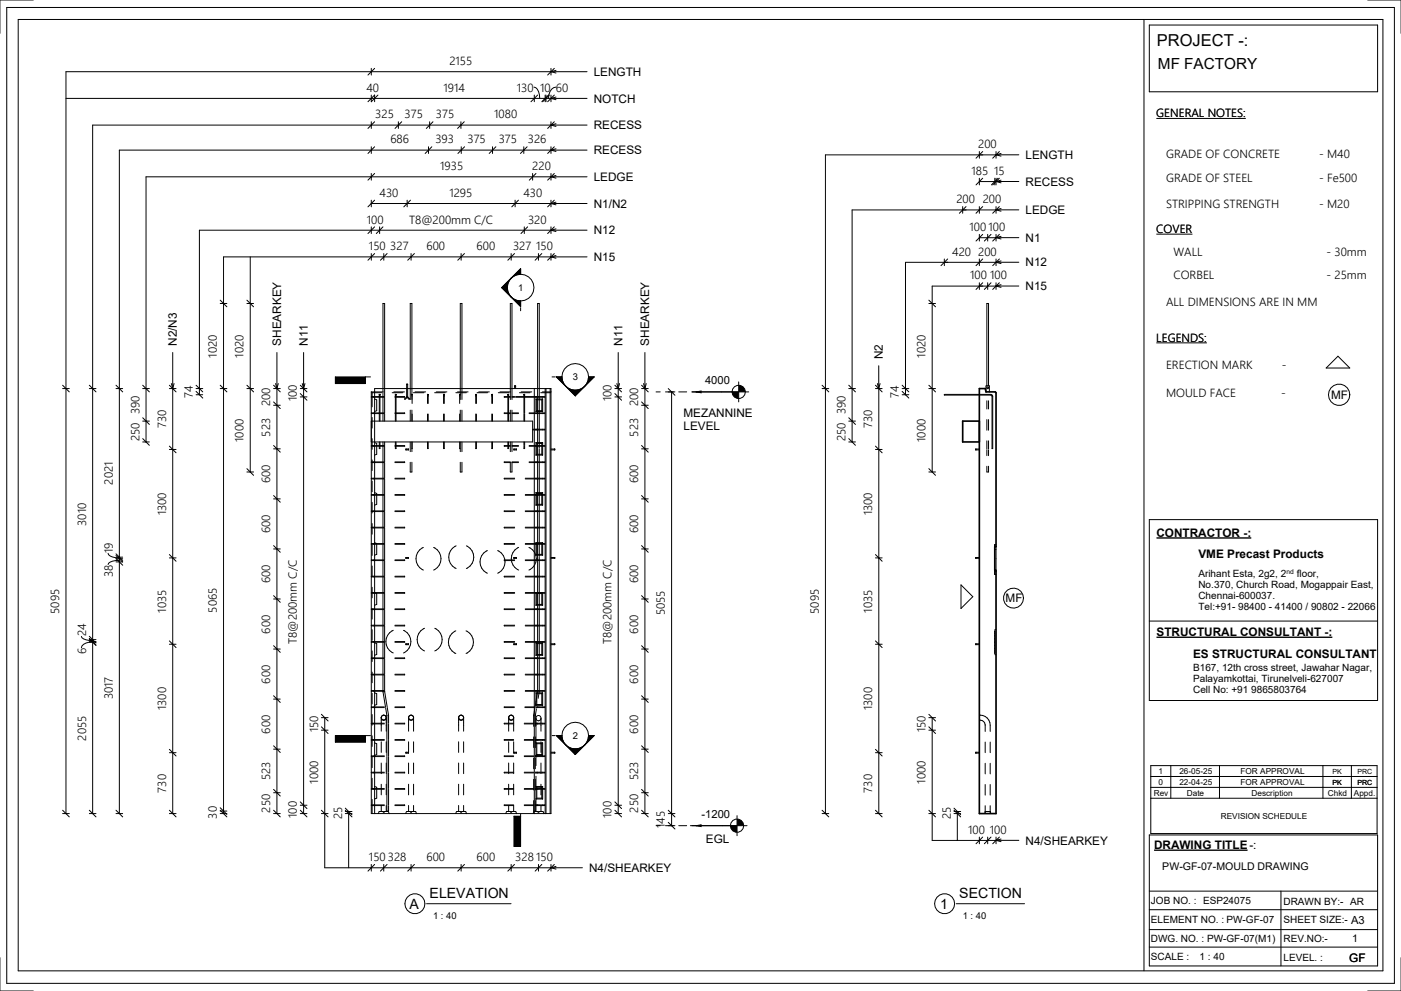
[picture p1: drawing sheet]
<svg xmlns="http://www.w3.org/2000/svg" width="420mm" height="297mm" viewBox="0 0 420 297" stroke-linecap="round" stroke-linejoin="round" font-family="sans-serif">
<g fill="#000">
<path d="M153.3 83.4l-.7 .8-.5 2h-1.7zM150.4 86.2h1.7l.5 2 .7 .9zM156.1 80.6v1.6l-2 .6-.8 .6zM153.3 89.1l1.8 1 1 .1v1.7zM100.6 113h9v2h-9zM113.8 118.2v.2zM118.6 118.2v.2zM123.4 118.3h.2zM128.2 118.3h.2zM133 118.3h.2zM137.8 118.3h.2zM142.6 118.3h.2z"/>
<path d="M147.5 118.3h.2zM152.3 118.3h.2zM157.1 118.3h.2zM166.8 113h1.7l.5 2 .7 .8zM172.5 117l2-.5 .8-.7-2.8 2.9zM169.7 115.8l1.7 1.1 1.1 .1v1.7zM176.5 113h1.6l-2.8 2.8 1-1.8zM208.7 117.5l1.5-.3v.6zM219.5 117.5h2v2a2 2 0 0 1-2-2zM221.5 115.5a2 2 0 0 1 2 2h-2zM100.6 220.5h9v2h-9zM166.8 220.5h1.7l.5 2 .7 .9z"/>
<path d="M172.5 224.5l2-.5 .8-.6-2.8 2.8zM169.7 223.4l1.7 1 1.1 .1v1.7zM176.5 220.5h1.6l-2.8 2.9 1-1.8zM154.1 244.7h2v9h-2z"/>
</g>
<g fill="none" stroke="#000" stroke-width=".3">
<path d="M110.3 30.5l2-2v2M111.3 20.5v2M111.3 28.5v2l2-2M111.3 37.5h-83.5v79M112.3 20.5l-2 2M160.1 26.1a2.36 2.36 0 0 1 1.6 2.4l.1 1M160.2 28.5v2M161.2 28.5l-2 2M163.5 28.5v2M163.7 28.5v2M164.5 28.5l-2 2M164.7 28.5l-2 2"/>
<path d="M165.2 20.5v2M165.2 28.5v2M166.2 20.5l-2 2M166.2 28.5l-2 2M166.7 26.1a2.85 2.85 0 0 0-2.2 3.4M166.7 21.1l-1.5 .4 1.5 .4M166.7 29.1l-1.5 .4 1.5 .4M176 21.5h-156.2v222.4M176 29.5h-156.2M111.3 52v2M111.3 45h-75.5v71.5M112.3 52l-2 2"/>
<path d="M159.7 52v2M160.7 52l-2 2M165.2 52v2M166.2 52l-2 2M166.7 52.6l-1.5 .4 1.5 .4M176 53h-132.2v79.5M294.7 46.4h-47.2v70.1M75 77v64.5M111.3 60v2M111.3 68v2M111.3 76v2M112.3 60l-2 2"/>
<path d="M112.3 68l-2 2M112.3 76l-2 2M113.8 68v2M114.8 68l-2 2M115.1 76v2M116.1 76l-2 2M122.1 60v2M123.1 60l-2 2M123.3 76v2M124.3 76l-2 2M138.3 76v2M139.3 76l-2 2"/>
<path d="M153.3 76v2M154.3 76l-2 2M154.5 60v2M155.5 60l-2 2M157.2 68v2M158.2 68l-2 2M161.4 76v2M162.4 76l-2 2M165.2 60v2M165.2 68v2M165.2 76v2M166.2 60l-2 2"/>
<path d="M166.2 68l-2 2M166.2 76l-2 2M166.7 60.6l-1.5 .4 1.5 .4M166.7 68.6l-1.5 .4 1.5 .4M166.7 76.6l-1.5 .4 1.5 .4M176 69h-116.2v49.3M176 77h-109v166.9M176 61h-64.7M284.2 78.6h-12.7v37.9M289.7 62.9h-34.2v53.6M66 91h2M66 90l2 2"/>
<path d="M74 91h2M74 90l2 2M150.4 86.2l5.7 5.7v-1.7M150.4 86.2h1.7M152.1 86.2a4 4 0 0 0 4 4M156.1 82.2a4 4 0 0 1 4 4 4 4 0 0 1-4 4M156.1 82.2a4 4 0 0 0-4 4 4 4 0 0 0 4 4M156.1 82.2a4 4 0 0 0-4 4M156.1 82.2v-1.6l-5.7 5.6M156.1 92.2v1M294.7 85.8h-15.2v5.2M18.8 116.5h2"/>
<path d="M18.8 115.5l2 2M42.8 116.5h2M42.8 115.5l2 2M50.8 116.5h2M50.8 115.5l2 2M51.4 115l.4 1.5 .4-1.5M51.8 105.7v138.2M58.8 116.5h2M58.8 115.5l2 2M58.8 117.3l2 2M58.8 118.3h2M66 116.5h2"/>
<path d="M66 115.5l2 2M74 116.5h2M74 115.5l2 2M82 116.5h2M82 115.5l2 2M82.6 115l.4 1.5 .4-1.5M83 105.7v138.2M90 119h2M90 116.5h2M90 115.5l2 2M90 118l2 2M90.6 115l.4 1.5 .4-1.5"/>
<path d="M91 105.7v138.2M109.6 113v2h-9v-2h10.5M111.3 117.5v126.4h53.9v-127.4h-52.9v127.4M111.3 117.5h3.6M111.3 117.5l.3 .2M111.6 117.7v4.3M111.6 117.7h2.8M112.3 119.6l.7 .3v3.2l-.7 .3M113.7 119.1v4.7M113.7 118.3v.6M113.7 118.3h.1M113.8 118.3h-.1"/>
<path d="M113.8 118.3h.1M113.8 118.2v.2zM113.8 118.2v.1M113.8 118.2h.1M113.9 118.2v.1M113.9 118.3h.1M113.9 118.3v.6M113.9 119.1v4.7M114.8 118.9v-27.9h.5v27.9M114.8 119.1v4.7M115.2 118.9l-3.9 .1 3.9 .1M115.3 119.1v4.7"/>
<path d="M117.6 117.7h3.2M118.1 117.5h3.2M118.4 118.9h2.9v.2h-2.9M118.5 119.1v4.7M118.5 118.3v.6M118.6 118.3h-.1M118.6 118.2v.2zM118.6 118.2v.1M118.6 118.2h.1M118.7 118.2v.1M118.7 118.3h.1M118.7 118.3v.6"/>
<path d="M118.7 119.1v4.7M121.9 119l-.6 .6h.3l.6-.6M121.9 119h.3M121.9 119v-3.9h.3v3.9M121.9 115.3h.3M122.2 119l.7 .6h-.3l-.5-.5M123 119.8v-28.8h.5l.1 30M123.4 118.3h.2zM123.5 118.3h.1M123.6 118.3h.1M124 117.7h3.1M124.5 117.5h3.1"/>
<path d="M128.2 118.3h.2zM128.2 118.3v2.7M128.2 118.3h.1M128.3 118.2l-.1 .1M128.3 118.2h.1M128.3 118.2v.1M128.3 118.3h.1M128.4 118.3h.1M128.4 118.3v2.7M130.3 117.7h3.2M130.8 117.5h3.2M133 118.3h.2z"/>
<path d="M133 118.3v2.7M133 118.3h.1M133.1 118.2v.1M133.1 118.2h.1M133.1 118.2l.1 .1M133.2 118.3h.1M133.2 118.3v2.7M136.7 117.7h3.2M137.2 117.5h3.2M137.8 118.3h.2zM137.8 118.3v2.7M137.8 118.3h.1"/>
<path d="M137.9 118.2v.1M137.9 118.2h.1M138 118.2v.1M138 118.3h.1M138 119.8v-28.8h.5v28.8M142.6 118.3h.2zM142.6 118.3v2.7M142.7 118.3h-.1M142.7 118.2v.1M142.7 118.2h.1M142.7 118.2l.1 .1M142.8 118.3h.1"/>
<path d="M142.8 118.3v2.7M143 117.7h3.2M143.5 117.5h3.2M147.5 118.3h.2zM147.5 118.3v2.7M147.5 118.3h.1M147.6 118.2l-.1 .1M147.6 118.2h.1M147.6 118.2v.1M147.6 118.3h.1M147.7 118.3h.1M147.7 118.3v2.7"/>
<path d="M149.4 117.7h3.2M149.9 117.5h3.2M152.3 118.3h.2zM152.3 119.1v4.7M152.3 118.3v.6M152.3 118.3h.1M152.4 118.2l-.1 .1M152.4 118.2h.1M152.4 118.2v.1M152.4 118.3h.1M152.5 118.3h.1M152.5 118.3v.6"/>
<path d="M152.5 119.1v4.7M153 118.9h-1.8v.2h1.8M153 119.8v-28.8h.5v28.8M153.5 119.1h.8M153.5 118.9h.8M154.3 116.5v-.9h.3v.9M154.3 115.8h.3M154.6 119.1h6.5M154.6 118.9h6.5M155.8 117.7h3.1M156.3 117.5h3.1M157.1 118.3h.2z"/>
<path d="M157.1 119.1v4.7M157.1 118.3v.6M157.1 118.3h.1M157.2 118.2v.1M157.2 118.2h.1M157.2 118.2l.1 .1M157.3 118.3h.1M157.3 118.3v.6M157.3 119.1v4.7M160.2 116.5v127.4M160.7 119.6v3.8M160.7 119.6h2"/>
<path d="M160.7 119.6l.3 .3M161 119.9v3.2M161 119.9h1.5M161.1 118.9l2.2 .1-2.2 .1M161.1 118.9v.2M161.2 118.9v-27.9h.5v27.9M161.2 119.1v4.7M161.7 119.1v4.7M162.5 119.9v3.2M162.6 117.5h2.6l-.2 .2h-2.9M162.7 119.6v3.8M162.7 119.6l-.2 .3"/>
<path d="M163.5 116.5v127.4M163.7 116.5v127.4M165 116.5v127.4M165.5 113h1M168.5 113a4 4 0 0 1 4-4 4 4 0 0 1 4 4M168.5 113a4 4 0 0 0 4 4 4 4 0 0 0 4-4M168.5 113a4 4 0 0 0 4 4M168.5 113h-1.7l5.7 5.7M172.5 117v1.7M176.5 113a4 4 0 0 1-4 4M176.5 113h1.6l-5.6 5.7M184.4 119h2"/>
<path d="M184.4 116.5h2M184.4 115.5l2 2M184.4 118l2 2M185 115l.4 1.5 .4-1.5M185.4 105.7v138.2M192.4 116.5h2M192.4 115.5l2 2M193 115l.4 1.5 .4-1.5M193.4 105.7v138.2M196.7 117.5h1.3M199.5 117.5h2.9M200.4 116.5l2 2"/>
<path d="M201.4 117.5v130M203.5 117.5h2.4M207.5 117.5h17M208.7 117.5l1.5-.3v.6zM221.5 114.5v6M283.1 118.2h13.9l.5 .2 .1 .4v15.7h-.2l-.1-15.9-14.2-.2zM295.6 117.5l.1-1.9h.9v1.9M295.9 115.6v-24.6h.5v24.6M401.2 106.8l3.5 3.5h-7.1zM42.8 126.2h2M42.8 132.5h2M42.8 125.2l2 2"/>
<path d="M42.8 131.5l2 2M50.8 133.7l2 2M50.8 134.7h2M82 120.5l2 2M82 121.5h2M82 133.6l2 2M82 134.6h2M111.3 126.2h48.4v6.3h-48.4M111.6 125.2v3.1M111.6 131.5v3.2M111.6 137.9v3.2M112.3 132.7l.7 .2v3.3l-.7 .2"/>
<path d="M113.7 133.8v.7h.2v-.7M113.7 124v2.2M113.7 132.5v1.1M113.9 124v2.2M113.9 132.5v1.1M114.8 124v2.2M114.8 132.5v1.1M114.8 133.8v4.7M114.8 138.7v4.7M115.2 123.8l-3.9 .1 3.9 .1M115.2 133.6l-3.9 .1 3.9 .1M115.2 138.5l-3.9 .1 3.9 .1"/>
<path d="M115.3 124v2.2M115.3 132.5v1.1M115.3 133.8v4.7M115.3 138.7v4.7M118.4 123.8h2.9v.2h-2.9M118.4 133.6h2.9v.2h-2.9M118.4 138.5h2.9v.2h-2.9M118.5 133.8v.7h.2v-.7M118.5 124v2.2M118.5 132.5v1.1M118.7 124v2.2M118.7 132.5v1.1"/>
<path d="M121.7 134.6h.8v.3h-.8zM122.4 134.6v.3M123 138.6v2.9h.5v-2.9M123 123v3.2M123 132.5v2.9M123.5 134.5h.1M123.5 123v3.2M123.6 132.5l-.1 2.9M128.2 132.5v2h.2v-2M128.2 124.1v2.1M128.4 124.1v2.1M133 132.5v2h.2v-2"/>
<path d="M133 124.1v2.1M133.2 124.1v2.1M137.8 132.5v2h.2M137.8 124.1v2.1M138 138.6v2.9h.5v-2.9M138 123v3.2M138 132.5v2.9M138.5 123v3.2M138.5 132.5v2.9M142.6 132.5v2h.2v-2M142.6 124.1v2.1M142.8 124.1v2.1"/>
<path d="M147.5 132.5v2h.2v-2M147.5 124.1v2.1M147.7 124.1v2.1M152.3 133.8v.7h.2v-.7M152.3 124v2.2M152.3 132.5v1.1M152.5 124v2.2M152.5 132.5v1.1M153 123.8h-1.8v.2h1.8M153 133.6h-1.8v.2h1.8M153 138.5h-1.8v.2h1.8M153 138.6v2.9h.5v-2.9"/>
<path d="M153 123v3.2M153 132.5v2.9M153.5 124h2M153.5 123.8h2M153.5 133.8h2M153.5 133.6h2M153.5 138.7h2M153.5 138.5h2M153.5 123v3.2M153.5 132.5v2.9M154.1 134.6h.7v.3h-.7zM154.1 134.6v.3"/>
<path d="M157.1 133.8v.7h.2v-.7M157.1 124v2.2M157.1 132.5v1.1M157.3 124v2.2M157.3 132.5v1.1M158.6 124h2.5M158.6 123.8h2.5M158.6 133.8h2.5M158.6 133.6h2.5M158.6 138.7h2.5M158.6 138.5h2.5M159.7 128.9h1.4"/>
<path d="M159.7 128.7h1.4M160.7 132.7v3.7M160.7 123.4h2M160.7 132.7h2M160.7 136.4h2M160.7 132.7l.3 .2M161 132.9v3.3M161 123.1l-.3 .3M161 123.1h1.5M161 136.2l-.3 .2M161 132.9h1.5M161 136.2h1.5"/>
<path d="M161.1 123.8l2.2 .1-2.2 .1M161.1 123.8v.2M161.1 128.7l2.2 .1-2.2 .1M161.1 128.7v.2M161.1 133.6l2.2 .1-2.2 .1M161.1 133.6v.2M161.1 138.5l2.2 .1-2.2 .1M161.1 138.5v.2M161.2 124v4.7M161.2 128.9v4.7M161.2 133.8v4.7M161.2 138.7v4.7"/>
<path d="M161.7 124v4.7M161.7 128.9v4.7M161.7 133.8v.5M161.7 134.6v3.9M161.7 138.7v4.7M162.5 132.9v3.3M162.5 123.1l.2 .3M162.5 136.2l.2 .2M162.7 132.7v3.7M162.7 132.7l-.2 .2M165.2 134.6h1.2v.3h-1.2M166.2 134.6v.3"/>
<path d="M192.4 121.5h2M192.4 134.6h2M192.4 120.5l2 2M192.4 133.6l2 2M292.6 134.6v.3M293.6 134.6h-1.1v.3h1.1M295.9 139.8v1.7h.5v-1.7M295.9 120.1v2.5M295.9 125.8v3.2M295.9 132.2v2.4M295.9 134.9v1.7M296.4 120.1v2.5"/>
<path d="M296.4 125.8v3.2M296.4 132.2v2.4M296.4 134.9v1.7M74 141.5h2M74 140.5l2 2M82 148.6l2 2M82 149.6h2M111.6 144.2v3.2M111.6 150.6v3.2M111.6 157v3.1M112.3 147.7l.7 .2v3.3l-.7 .2M114.8 143.6v4.7"/>
<path d="M114.8 148.5v4.7M114.8 153.4v4.7M114.8 158.3v4.7M115.2 143.4l-3.9 .1 3.9 .1M115.2 148.3l-3.9 .1 3.9 .1M115.2 153.2l-3.9 .1 3.9 .1M115.2 158.1l-3.9 .1 3.9 .1M115.3 143.6v4.7M115.3 148.5v4.7M115.3 153.4v4.7M115.3 158.3v4.7M118.4 143.4h2.9v.2h-2.9"/>
<path d="M118.4 148.3h2.9v.2h-2.9M118.4 153.2h2.9v.2h-2.9M118.4 158.1h2.9v.2h-2.9M154.3 143.4h-3.1v.2h3.1M154.3 148.3h-3.1v.2h3.1M154.3 153.2h-3.1v.2h3.1M154.3 158.1h-3.1v.2h3.1M157.5 143.6h3.6M157.5 143.4h3.6M157.5 148.5h3.6M157.5 148.3h3.6M157.5 153.4h3.6"/>
<path d="M157.5 153.2h3.6M157.5 158.3h3.6M157.5 158.1h3.6M160.7 147.7v3.7M160.7 147.7h2M160.7 151.4h2M160.7 147.7l.3 .2M161 147.9v3.3M161 151.2l-.3 .2M161 147.9h1.5M161 151.2h1.5M161.1 143.4l2.2 .1-2.2 .1"/>
<path d="M161.1 143.4v.2M161.1 148.3l2.2 .1-2.2 .1M161.1 148.3v.2M161.1 153.2l2.2 .1-2.2 .1M161.1 153.2v.2M161.1 158.1l2.2 .1-2.2 .1M161.1 158.1v.2M161.2 143.6v4.7M161.2 148.5v4.7M161.2 153.4v4.7M161.2 158.3v4.7M161.7 143.6v4.7"/>
<path d="M161.7 148.5v4.7M161.7 153.4v4.7M161.7 158.3v4.7M162.5 147.9v3.3M162.5 151.2l.2 .2M162.7 147.7v3.7M162.7 147.7l-.2 .2M192.4 149.6h2M192.4 148.6l2 2M50.8 166.3l2 2M50.8 167.3h2M82 178.6l2 2"/>
<path d="M82 163.6l2 2M82 164.6h2M82 179.6h2M111.6 163.3v3.2M111.6 169.7v3.2M111.6 176v3.2M112.3 162.7l.7 .2v3.3l-.7 .2M112.3 177.7l.7 .2v3.3l-.7 .2M114.8 163.2v4.7M114.8 168.1v4.7M114.8 173v4.7M114.8 177.9v4.6"/>
<path d="M115.2 163l-3.9 .1 3.9 .1M115.2 167.9l-3.9 .1 3.9 .1M115.2 172.8l-3.9 .1 3.9 .1M115.2 177.7l-3.9 .1 3.9 .1M115.3 163.2v4.7M115.3 168.1v4.7M115.3 173v4.7M115.3 177.9v4.6M118.4 163h2.9v.2h-2.9M118.4 167.9h2.9v.2h-2.9M118.4 172.8h2.9v.2h-2.9M118.4 177.7h2.9v.2h-2.9"/>
<path d="M121.7 167.1h.8v.3h-.8zM122.4 167.1v.3M126.9 164.1a3.7 3.7 0 0 0-2.2 3.4 3.7 3.7 0 0 0 2.2 3.4M130 164.1a3.7 3.7 0 0 1 2.2 3.4 3.7 3.7 0 0 1-2.2 3.4M136.8 163.6a3.7 3.7 0 0 0-2.3 3.4 3.7 3.7 0 0 0 2.3 3.4M139.8 163.6a3.7 3.7 0 0 1 2.3 3.4 3.7 3.7 0 0 1-2.3 3.4M146.1 165.1a3.7 3.7 0 0 0-2.2 3.4 3.7 3.7 0 0 0 2.2 3.3M149.2 165.1a3.7 3.7 0 0 1 2.2 3.4 3.7 3.7 0 0 1-2.2 3.3M154.1 167.1h.7v.3h-.7zM154.1 167.1v.3M154.3 163h-3.1v.2h3.1M154.3 167.9h-3.1v.2h3.1"/>
<path d="M154.3 172.8h-3.1v.2h3.1M154.3 177.7h-3.1v.2h3.1M155.5 164.1a3.7 3.7 0 0 0-2.2 3.4 3.7 3.7 0 0 0 2.2 3.4M157.5 163l5.8 .1-2.2 .1M157.5 163.2h3.6M157.5 168.1h3.6M157.5 167.9h3.6M157.5 173h3.6M157.5 172.8h3.6M157.5 177.9h3.6M157.5 177.7h3.6M158.6 164.1a3.7 3.7 0 0 1 2.2 3.4 3.7 3.7 0 0 1-2.2 3.4"/>
<path d="M160.7 162.7v3.7M160.7 177.7v3.7M160.7 177.7h2M160.7 162.7h2M160.7 166.4h2M160.7 162.7l.3 .2v3.3M160.7 177.7l.3 .2M161 177.9v3.3M161 166.2l-.3 .2M161 166.2h1.5M161 177.9h1.5M161.1 167.9l2.2 .1-2.2 .1"/>
<path d="M161.1 167.9v.2M161.1 172.8l2.2 .1-2.2 .1M161.1 172.8v.2M161.1 177.7l2.2 .1-2.2 .1M161.1 177.7v.2M161.2 163.2v4.7M161.2 168.1v4.7M161.2 173v4.7M161.2 177.9v4.6M161.6 163h-.5v.2M161.7 163.2v3.6M161.7 167.1v.8"/>
<path d="M161.7 168.1v4.7M161.7 173v4.7M161.7 177.9v4.6M162.5 177.9v3.3M162.5 166.2l.2 .2M162.7 162.7v3.7M162.7 177.7v3.7M162.7 162.7l-.2 .2v3.3M162.7 177.7l-.2 .2M165.2 167.1h1.2v.3h-1.2M166.2 167.1v.3M192.4 164.6h2"/>
<path d="M192.4 179.6h2M192.4 163.6l2 2M192.4 178.6l2 2M288.1 175.3l3.6 3.6-3.6 3.5zM292.6 167.1v.3M293.6 167.1h-1.1v.3h1.1M298.3 170.8v1.4h.4M298.3 164.7h.4M298.3 170.8h.4M298.7 163.9v7.2M298.7 163.3h-.4v.9M50.8 192.1l2 2"/>
<path d="M50.8 193.1h2M82 193.6l2 2M82 194.6h2M111.6 182.4v3.2M111.6 188.8v3.2M111.6 195.1v3.2M112.3 192.7l.7 .3v3.2l-.7 .3M114.8 182.7v4.7M114.8 187.6v4.7M114.8 192.5v4.7M114.8 197.4v4.7M115.2 182.5l-3.9 .1 3.9 .1"/>
<path d="M115.2 187.4l-3.9 .1 3.9 .1M115.2 192.3l-3.9 .1 3.9 .1M115.2 197.2l-3.9 .1 3.9 .1M115.3 182.7v4.7M115.3 187.6v4.7M115.3 192.5v4.7M115.3 197.4v4.7M117.9 189a3.7 3.7 0 0 0-2.2 3.4 3.7 3.7 0 0 0 2.2 3.4M118.4 182.5h2.9v.2h-2.9M118.4 187.4h2.9v.2h-2.9M118.4 192.3h2.9v.2h-2.9M118.4 197.2h2.9v.2h-2.9"/>
<path d="M121 189a3.7 3.7 0 0 1 2.2 3.4 3.7 3.7 0 0 1-2.2 3.4M121.7 193h.8v.3h-.8zM122.4 193v.3M127.3 188.4a3.7 3.7 0 0 0-2.2 3.4 3.7 3.7 0 0 0 2.2 3.3M130.4 188.4a3.7 3.7 0 0 1 2.2 3.4 3.7 3.7 0 0 1-2.2 3.3M136.7 189.1a3.7 3.7 0 0 0-2.2 3.4 3.7 3.7 0 0 0 2.2 3.4M139.7 189.1a3.7 3.7 0 0 1 2.3 3.4 3.7 3.7 0 0 1-2.3 3.4M154.1 193h.7v.3h-.7zM154.1 193v.3M154.3 182.5h-3.1v.2h3.1M154.3 187.4h-3.1v.2h3.1M154.3 192.3h-3.1v.2h3.1"/>
<path d="M154.3 197.2h-3.1v.2h3.1M157.5 182.7h3.6M157.5 182.5h3.6M157.5 187.6h3.6M157.5 187.4h3.6M157.5 192.5h3.6M157.5 192.3h3.6M157.5 197.4h3.6M157.5 197.2h3.6M160.7 192.7v3.8M160.7 181.4h2M160.7 192.7h2"/>
<path d="M160.7 196.5h2M160.7 192.7l.3 .3M161 193v3.2M161 181.2l-.3 .2M161 181.2h1.5M161 196.2l-.3 .3M161 193h1.5M161 196.2h1.5M161.1 182.5l2.2 .1-2.2 .1M161.1 182.5v.2M161.1 187.4l2.2 .1-2.2 .1M161.1 187.4v.2"/>
<path d="M161.1 192.3l2.2 .1-2.2 .1M161.1 192.3v.2M161.1 197.2l2.2 .1-2.2 .1M161.1 197.2v.2M161.2 182.7v4.7M161.2 187.6v4.7M161.2 192.5v4.7M161.2 197.4v4.7M161.7 182.7v4.7M161.7 187.6v4.7M161.7 192.5v.2M161.7 193v4.2"/>
<path d="M161.7 197.4v4.7M162.5 193v3.2M162.5 181.2l.2 .2M162.5 196.2l.2 .3M162.7 192.7v3.8M162.7 192.7l-.2 .3M165.2 193h1.2v.3h-1.2M166.2 193v.3M192.4 194.6h2M192.4 193.6l2 2M292.6 193v.3M293.6 193h-1.1v.3h1.1"/>
<path d="M298.3 196.3h.4M298.3 188.8h.4M298.3 189.1v6.8M82 208.6l2 2M82 209.6h2M96.4 214.1l2 2M96.4 215.1h2M96.4 217.9l2 2M96.4 218.9h2M97.4 215.1v45.1h77.2M111.6 201.5v3.2M111.6 207.9v3.1"/>
<path d="M111.6 214.2v3.2M112.3 207.7l.7 .3v3.2l-.7 .3M114.3 215.1l.1 .4 .7 .4M114.3 215.2v4M114.3 215.2l.2 .5 .6 .2M114.7 214.5l-.4 .6M114.8 202.3v4.7M114.8 207.2l.8 4.7M115.1 214.4l-.4 .1M115.1 214.4l-.4 .1-.4 .6M115.1 214.4l.6 .4 .1 .3M115.1 214.4l.3 .1"/>
<path d="M115.2 202.1l-3.9 .1 3.9 .1M115.2 207l-3.9 .1 3.9 .1M115.2 211.9l-3.9 .1 3.9 .1M115.2 216.8l-3.9 .1 3.9 .1M115.3 202.3v4.7M115.3 207.2v.1M115.3 207.3l.8 4.6M115.4 214.5l.4 .6M115.6 212.1l.4 2.4v2.3M115.8 215.2l-.2 .5-.5 .2M115.8 215.1l-.4 .7-.3 .1M115.8 215.1v4.1"/>
<path d="M116 217v4.7M116.1 212.1l.4 2.4v2.3M116.5 217v4.7M118.4 202.1h2.9v.2h-2.9M118.4 207h2.9v.2h-2.9M118.4 211.9h2.9v.2h-2.9M118.4 216.8h2.9v.2h-2.9M122.5 215.1l.1 .4 .7 .4M122.5 215.2v4M122.5 215.2l.2 .5 .5 .2M122.9 214.5l-.4 .6M123.2 214.4l-.3 .1"/>
<path d="M123.3 214.4l-.4 .1-.4 .6M123.3 214.4l.6 .4 .1 .3M123.3 214.4l.3 .1M123.6 214.5l.4 .6M124 215.2l-.2 .5-.5 .2M124 215.1l-.4 .7-.3 .1M124 215.1v4.1M137.5 215.1l.1 .4 .7 .4M137.5 215.2v4M137.5 215.2l.4 .6M137.9 214.5l-.4 .6M137.9 215.8l.3 .1"/>
<path d="M138.2 214.4l-.3 .1M138.3 214.4l-.4 .1-.4 .6M138.3 214.4l.6 .4 .1 .3M138.3 214.4l.3 .1M138.6 215.8l-.3 .1M138.6 214.5l.4 .6M139 215.2l-.4 .6M139 215.1l-.4 .7-.3 .1M139 215.1v4.1M152.5 215.1l.1 .4 .7 .4M152.5 215.2v4M152.5 215.2l.2 .5 .6 .2"/>
<path d="M152.9 214.5l-.4 .6M153.3 214.4l-.4 .1M153.3 214.4l-.4 .1-.4 .6M153.3 214.4l.6 .4 .1 .3M153.3 214.4l.3 .1M153.6 214.5l.4 .6M154 215.2l-.2 .5-.5 .2M154 215.1l-.4 .7-.3 .1M154 215.1v4.1M154 216.8h-2.8v.2h2.8M154.2 211.9h-3v.2h3M154.3 202.1h-3.1v.2h3.1"/>
<path d="M154.3 207h-3.1v.2h3.1M157.2 217h2.8M157.2 216.8h2.8M157.4 212.1h3M157.4 211.9h3M157.5 202.3h3.6M157.5 202.1h3.6M157.5 207.2h3.6M157.5 207h3.6M160.5 217h.6M160.5 216.8h.6M160.7 207.7v3.8"/>
<path d="M160.7 215.3v14.2M160.7 207.7h2M160.7 211.5h2M160.7 207.7l.3 .3M160.8 212.5l-.3 2v3.2M160.9 212.1h.2M160.9 211.9h.2M161 208v3.2M161 211.2l-.3 .3M161 208h1.5M161 211.2h1.5M161.1 202.1l2.2 .1-2.2 .1"/>
<path d="M161.1 202.1v.2M161.1 207l2.2 .1-2.2 .1M161.1 207v.2M161.1 211.9l2.2 .1-2.2 .1M161.1 211.9v.2M161.1 216.8l2.2 .1-2.2 .1M161.1 216.8v.2M161.2 207.3l-1.2 7.2v3.2M161.2 207.2v.1M161.2 202.3v4.7M161.7 207.3l-.3 2.1M161.7 207.2v.1"/>
<path d="M161.7 202.3v4.7M162.2 215.3v3.9M162.5 208v3.2M162.5 211.2l.2 .3M162.7 207.7v3.8M162.7 207.7l-.2 .3M192.4 209.6h2M192.4 208.6l2 2M293.6 214.4a3 3 0 0 1 3.3 3v1.9M293.6 215.9a1.53 1.53 0 0 1 1.8 1.5v1.9M50.8 224.7l2 2M50.8 225.7h2"/>
<path d="M82 223.6l2 2M82 224.6h2M82 236.7l2 2M82 237.7h2M109.6 220.5v2h-9v-2h10.5M111.6 220.6v3.2M111.6 226.9v3.2M111.6 233.3v3.2M111.6 239.7v4.2M112.3 235.8l.7 .2v3.3l-.7 .2M112.3 222.7l.7 .3v3.2l-.7 .3M114.3 222.4v3.2"/>
<path d="M114.3 228.7v3.2M114.3 235.1v3.2M115.2 221.7l-3.9 .1 3.9 .1M115.2 226.6l-3.9 .1 3.9 .1M115.2 231.5l-3.9 .1 3.9 .1M115.2 236.4l-3.9 .1 3.9 .1M115.8 222.4v3.2M115.8 228.7v3.2M115.8 235.1v3.2M116 221.9v4.7M116 226.8v4.7M116 231.7v4.7"/>
<path d="M116 236.6v4.7M116.5 221.9v4.7M116.5 226.8v4.7M116.5 231.7v4.7M116.5 236.6v4.7M118.4 221.7h2.9v.2h-2.9M118.4 226.6h2.9v.2h-2.9M118.4 231.5h2.9v.2h-2.9M118.4 236.4h2.9v.2h-2.9M122.4 225.5v.3M122.5 222.4v3.4h-.8v-.3h.8M122.5 228.7v3.2"/>
<path d="M122.5 235.1v3.2M124 222.4v3.2M124 228.7v3.2M124 235.1v3.2M137.5 222.4v3.2M137.5 228.7v3.2M137.5 235.1v3.2M139 222.4v3.2M139 228.7v3.2M139 235.1v3.2M152.5 222.4v3.2M152.5 228.7v3.2"/>
<path d="M152.5 235.1v3.2M154 222.4l.1 3.4h.7v-.3h-.7M154 228.7v3.2M154 235.1v3.2M154 221.7h-2.8v.2h2.8M154 226.6h-2.8v.2h2.8M154 231.5h-2.8v.2h2.8M154 236.4h-2.8v.2h2.8M154.1 225.5v.3M157.2 221.9h2.8M157.2 221.7h2.8M157.2 226.8h2.8"/>
<path d="M157.2 226.6h2.8M157.2 231.7h2.8M157.2 231.5h2.8M157.2 236.6h2.8M157.2 236.4h2.8M160 220.9v3.2M160 227.3v3.2M160 233.7v3.1M160.5 221.9h.6M160.5 221.7h.6M160.5 226.8h.6M160.5 226.6h.6"/>
<path d="M160.5 231.7h.6M160.5 231.5h.6M160.5 236.6h.6M160.5 236.4h.6M160.5 220.9v3.2M160.5 227.3v3.2M160.5 233.7v3.1M160.7 232.7v10.6M161 226.2l-.3 .3h2M161 239.3l-.3 .2h2M161 223v3.2M161 236v3.3"/>
<path d="M161 223h1.5M161 226.2h1.5M161 236h1.5M161 239.3h1.5M161.1 221.7l2.2 .1-2.2 .1M161.1 221.7v.2M161.1 226.6l2.2 .1-2.2 .1M161.1 226.6v.2M161.1 231.5l2.2 .1-2.2 .1M161.1 231.5v.2M161.1 236.4l2.2 .1-2.2 .1M161.1 236.4v.2"/>
<path d="M162.2 222.4v3.2M162.2 228.7v3.2M162.2 235.1v3.2M162.5 223v3.2M162.5 236v3.3M162.5 226.2l.2 .3M162.5 239.3l.2 .2M162.7 222.7v3.8M162.7 235.8v3.7M162.7 222.7h-2l.3 .3M162.7 235.8h-2l.3 .2M162.7 222.7l-.2 .3"/>
<path d="M162.7 235.8l-.2 .2M165.2 225.5h1.2v.3h-1.2M165.5 220.5h1M166.2 225.5v.3M168.5 220.5a4 4 0 0 1 4-4 4 4 0 0 1 4 4M168.5 220.5a4 4 0 0 0 4 4 4 4 0 0 0 4-4M168.5 220.5a4 4 0 0 0 4 4M168.5 220.5h-1.7l5.7 5.7M172.5 224.5v1.7M176.5 220.5a4 4 0 0 1-4 4M176.5 220.5h1.6l-5.6 5.7M192.4 224.6h2"/>
<path d="M192.4 237.7h2M192.4 223.6l2 2M192.4 236.7l2 2M292.6 225.5v.3M293.6 225.5h-1.1v.3h1.1M295.4 222.5v3.1M295.4 228.8v3.2M295.4 235.2v3.2M296.9 222.5v3.1M296.9 228.8v3.2M296.9 235.2v3.2M18.8 243.9h2"/>
<path d="M18.8 242.9l2 2M50.8 243.9h2M50.8 242.9l2 2M66 243.2h2M66 243.9h2M66 242.2l2 2M66 242.9l2 2M82 243.9h2M82 242.9l2 2M90 243.9h2M90 240.4l2 2M90 241.4h2"/>
<path d="M90 242.9l2 2M96.4 243.9h2M96.4 242.9l2 2M103.5 243.3h2M103.5 243.9h2M103.5 242.3l2 2M103.5 242.9l2 2M104.5 243.3v16.9M111.3 259.2v2M112.3 259.2l-2 2M113.4 243.9l.3-.6 1.4 .1 1.3-.1 .3 .6M114.3 241.5v1.8"/>
<path d="M115.1 259.2v2M115.2 241.3l-3.9 .1 3.9 .1M115.8 241.5v1.8M116 241.5v1.7h.5v-1.7M116.1 259.2l-2 2M118.4 241.3h2.9v.2h-2.9M121.6 243.9l.3-.6 1.4 .1 1.3-.1 .3 .6M122.5 241.5v1.8M123.3 259.2v2M124 241.5v1.8M124.3 259.2l-2 2M136.6 243.9l.3-.6 1.4 .1 1.3-.1 .3 .6"/>
<path d="M137.5 241.5v1.8M138.3 259.2v2M139 241.5v1.8M139.3 259.2l-2 2M151.6 243.9l.3-.6 1.4 .1 1.3-.1 .3 .6M152.5 241.5v1.8M153.3 259.2v2M154 241.5v1.8M154 241.3h-2.8v.2h2.8M154.3 259.2l-2 2M156.1 244v9.7h-2v-9h2M157.2 241.5h2.8"/>
<path d="M157.2 241.3h2.8M159.8 243.9l.3-.6 1.4 .1 1.3-.1 .3 .6M160 240v3.2h.5v-3.2M160.5 241.5h.6M160.5 241.3h.6M161.1 241.3l2.2 .1-2.2 .1M161.1 241.3v.2M161.5 259.2v2M162.2 241.5v1.8M162.5 259.2l-2 2M165.2 259.2v2M166.2 259.2l-2 2"/>
<path d="M166.7 259.7l-1.5 .5 1.5 .4M184.4 243.9h2M184.4 241.4h2M184.4 240.4l2 2M184.4 242.9l2 2M192.4 243.9h2M192.4 242.9l1 1M193.4 243.9l1 1M196.7 247.5h1.3M199.5 247.5h2.9M200.4 243.9h2M200.4 242.9l2 2"/>
<path d="M200.4 246.5l2 2M203.5 247.5h2.4M207.5 247.5h1.2M279.5 243.9v8.1h14.1M287 243.9v8.1M295.2 243.9l.3-.6h1.3l.3 .6M295.4 241.6v1.8M296.9 241.6v1.8"/>
<circle cx="221.5" cy="117.5" r="2"/>
<circle cx="296.1" cy="116.3" r=".26"/>
<circle cx="401.5" cy="118.4" r="3.2"/>
<circle cx="303.9" cy="179.3" r="3"/>
<circle cx="161.5" cy="215.3" r=".77"/>
</g>
<path d="M293.6 118.2v-1.7h1.8l.2 1h2.8l.3 .2v46.2h-.4v7.2h.4v72.8h-5.1v-125.5M293.6 126.2h-5v6.3h5" fill="none" stroke="#000" stroke-width=".5"/>
<path d="M211.4 112.1h7.4v3.8h-7.4z" fill="#fff"/>
<g fill="none" stroke="#000" stroke-width=".3">
<path d="M207 247.5h17M208.7 247.5l1.5-.2v.5zM221 244.5v6"/>
<circle cx="221" cy="247.5" r="2"/>
</g>
<path d="M208.7 247.5l1.5-.2v.5zM219 247.5h2v2a2 2 0 0 1-2-2zM221 245.5a2 2 0 0 1 2 2h-2z" fill="#000"/>
<path d="M210.4 242.2h8.5v3.8h-8.5z" fill="#fff"/>
<g fill="none" stroke="#000" stroke-width=".3">
<path d="M2 2.2h416.1v292.6h-416.1zM5.5 5.8h409.2v285.3h-409.2zM10 0h-10v10M343 5.8v285.3M344.6 7.5h68.5v20h-68.5zM410.1 0h10v10M111.3 36.5v2M112.3 36.5l-2 2M119.4 36.5v2M120.4 36.5l-2 2M128.8 36.5v2M129.8 36.5l-2 2"/>
<path d="M138.2 36.5v2M139.2 36.5l-2 2M165.2 36.5v2M166.2 36.5l-2 2M166.7 37.1l-1.5 .4 1.5 .4M176 37.5h-64.7M111.3 44v2M112.3 44l-2 2M128.5 44v2M129.5 44l-2 2M138.3 44v2M139.3 44l-2 2"/>
<path d="M147.7 44v2M148.7 44l-2 2M157.1 44v2M158.1 44l-2 2M165.2 44v2M166.2 44l-2 2M166.7 44.6l-1.5 .4 1.5 .4M176 45h-64.7M293.6 45.4v2M293.6 53.4v2M294.6 45.4l-2 2M294.6 53.4l-2 2"/>
<path d="M298.3 53.4v2M298.7 45.4v2M298.7 53.4v2M299.3 53.4l-2 2M299.7 45.4l-2.1 2M299.7 53.4l-2.1 2M300.2 46l-1.6 .4 1.6 .4M300.2 54l-1.6 .4 1.6 .4M305.5 46.4h-11.9M305.5 54.4h-11.9M283.1 77.6v2M284.1 77.6l-2 2"/>
<path d="M288.6 62.9h10.1M288.6 61.9v2M289.6 61.9l-2 2M293.6 61.9v2M293.6 70.3v2M293.6 77.6v2M293.6 71.3h5.1M294.6 61.9l-2 2M294.6 70.3l-2 2M294.6 77.6l-2 2M296.1 70.3v2M297.1 70.3l-2 2"/>
<path d="M298.6 62.9l1.6 .4M298.6 62.9h6.9M298.6 71.2l1.6 .4M298.6 71.2h6.9M298.7 61.9v2M298.7 70.3v2M298.7 77.6v2M299.7 61.9l-2.1 2M299.7 70.3l-2.1 2M299.7 77.6l-2.1 2M300.2 62.5l-1.6 .4M300.2 70.8l-1.6 .4"/>
<path d="M300.2 78.2l-1.6 .4 1.6 .4M305.5 78.6h-22.4M278.5 90l2 2M278.5 91h2M279.5 91v50.5M293.6 84.8v2M293.6 85.8l-1 1M294.6 84.8l-1 1M296.1 84.8v2M297.1 84.8l-2 2M298.7 84.8v2M299.7 84.8l-2.1 2"/>
<path d="M300.2 85.3l-1.6 .5 1.6 .4M305.5 85.8h-11.9M26.8 115.5l2 2M26.8 116.5h2M27.8 116.5v127.4M34.8 116.5h2M34.8 115.5l2 2M35.8 116.5v127.4M246.5 116.5h2M246.5 115.5l2 2M247.5 116.5v127.4M254.5 116.5h2"/>
<path d="M254.5 115.5l2 2M255.5 116.5v16M262.5 116.5h2M262.5 115.5l2 2M263.1 115l.4 1.5 .4-1.5M263.5 109.7v134.2M270.5 116.5h2M270.5 117.3l2 2M270.5 118.3h2M270.5 115.5l2 2M271.5 116.5v1.8M278.5 116.5h2"/>
<path d="M278.5 115.5l2 2M254.5 131.5l2 2M254.5 132.5h2M254.5 125.2l2 2M254.5 126.2h2M262.5 133.7l2 2M262.5 134.7h2M278.5 140.5l2 2M278.5 141.5h2M344.6 155.8h68.5v54.2h-68.5zM32.4 165.9a2.34 2.34 0 0 0 2.3 1.3l1.1 .1M34.8 166l2 2"/>
<path d="M34.8 167h2M34.8 166.5l2 2M34.8 167.5h2M34.8 167.5l2 2M34.8 168.5h2M35.8 168a3.7 3.7 0 0 0-3.4 1.2M262.5 166.3l2 2M262.5 167.3h2M24.4 190.8a2.36 2.36 0 0 0 2.3 1.2l1.1 .1M26.8 190.8l2 2M26.8 191.8h2M26.8 191.4l2 2"/>
<path d="M26.8 192.4h2M26.8 191.5l2 2M26.8 192.5h2M27.8 192.4a3.2 3.2 0 0 0-3.4 1.8M262.5 192.1l2 2M262.5 193.1h2M344.6 186.2h68.5M278.5 214.1l2 2M278.5 215.1h2M278.5 217.9l2 2M278.5 218.9h2M279.5 215.1v28.8"/>
<path d="M262.5 224.7l2 2M262.5 225.7h2M26.8 242.9l2 2M26.8 243.9h2M34.8 243.9h2M34.8 242.9l2 2M246.5 243.9h2M246.5 242.9l2 2M262.5 243.9h2M262.5 242.9l2 2M278.5 243.9h2M278.5 242.9l2 2"/>
<path d="M286 243.9h2M286 242.3l2 2M286 243.3h2M286 242.9l2 2M287 243.3v.6M293.6 251v2M294.6 251l-2 2M296.1 251v2M297.1 251l-2 2M298.7 251v2M299.7 251l-2.1 2M300.2 251.5l-1.6 .4 1.6 .4"/>
<path d="M305.5 251.9l-11.9 .1M344.6 250.3h68.5v39.3h-68.5zM344.6 272.7h68.5M344.6 267.2h68.5M344.6 278.7h68.5M384.1 267.2v22.4M0 287.1v10h10M344.6 283.9h68.5M420.1 287.1v10h-10"/>
</g>
<g fill="#fff">
<path d="M346.9 9.5h27.5v5.4h-27.5z"/>
<path d="M405.1 273.8h4.1v3.9h-4.1z"/>
<path d="M346.8 187.4h51.8v4.1h-51.8z"/>
<path d="M357.7 193.9h54.2v4.1h-54.2z"/>
<path d="M346 251.2h27.6v4.2h-27.6z"/>
<path d="M373.6 251.2h1v4.2h-1z"/>
<path d="M374.6 251.2h2.2v4.2h-2.2z"/>
<path d="M346.8 157.6h27.9v4.1h-27.9z"/>
<path d="M359.3 164.1h37.3v4.1h-37.3z"/>
<path d="M359.7 285.1h7.5v3.3h-7.5z"/>
<path d="M405.5 279.4h1.7v3.7h-1.7z"/>
<path d="M367.7 274.1h14.3v3.3h-14.3z"/>
<path d="M347.2 16.6h29.6v5.1h-29.6z"/>
<path d="M348.5 258h44.2v3.6h-44.2z"/>
<path d="M361.9 279.8h20.4v3.3h-20.4z"/>
<path d="M404.8 268.8h4.1v3.3h-4.1z"/>
<path d="M360.7 268.5h14.3v3.3h-14.3z"/>
</g>
<path d="M346.8 161.3h28.4M346.8 191h52.7M346 254.9h28.1" fill="none" stroke="#000" stroke-width=".41"/>
<g fill="none" stroke="#000" stroke-width=".3">
<path d="M346.7 35.5h26.8M346.7 70.2h10.8M346.7 102.8h15.2M345 229.5h67.9v20.4h-67.9zM345 232.8h67.9M345 236h67.9M345 239.3h67.9M351.1 229.5v9.8M365.7 229.5v9.8M396.7 229.5v9.8M405.2 229.5v9.8M127.9 270.9h25.3"/>
<path d="M286.7 270.9h20.5"/>
<circle cx="124.4" cy="270.9" r="3"/>
<circle cx="283.2" cy="270.9" r="3"/>
</g>
<text font-size="4.9" x="346.9" y="13.9">PROJECT -:</text>
<text font-size="4.6" x="347.2" y="20.7">MF FACTORY</text>
<g font-size="4.2">
<text x="128.8" y="269.2">ELEVATION</text>
<text x="287.6" y="269.2">SECTION</text>
<text x="122.8" y="272.4">A</text>
<text x="281.9" y="272.4">1</text>
</g>
<g font-size="3.5">
<text x="134.7" y="19.5">2155</text>
<text x="178" y="22.7">LENGTH</text>
<text x="109.9" y="27.5">40</text>
<text x="133" y="27.5">1914</text>
<text x="155" y="27.5">130</text>
<text x="162" y="27.5">10</text>
<text x="166.7" y="27.5">60</text>
<text x="112.5" y="35.5">325</text>
<text x="121.3" y="35.5">375</text>
<text x="130.7" y="35.5">375</text>
<text x="148.2" y="35.5">1080</text>
<text x="178" y="30.7">NOTCH</text>
<text x="346.7" y="35.2">GENERAL NOTES:</text>
<text x="178" y="38.8">RECESS</text>
<text x="117" y="43">686</text>
<text x="130.5" y="43">393</text>
<text x="140.2" y="43">375</text>
<text x="149.6" y="43">375</text>
<text x="158.3" y="43">326</text>
<text x="178" y="46.3">RECESS</text>
<text x="293.3" y="44.4">200</text>
<text x="307.5" y="47.7">LENGTH</text>
<text x="349.6" y="47.3">GRADE OF CONCRETE</text>
<text x="395.5" y="47.3">- M40</text>
<text x="132" y="51">1935</text>
<text x="159.6" y="51">220</text>
<text x="291.3" y="52.4">185</text>
<text x="298.1" y="52.4">15</text>
<text x="113.8" y="59">430</text>
<text x="134.7" y="59">1295</text>
<text x="156.9" y="59">430</text>
<text x="178" y="54.3">LEDGE</text>
<text x="307.5" y="55.7">RECESS</text>
<text x="349.6" y="54.6">GRADE OF STEEL</text>
<text x="395.5" y="54.6">- Fe500</text>
<text x="178" y="62.3">N1/N2</text>
<text x="286.8" y="60.9">200</text>
<text x="294.7" y="60.9">200</text>
<text x="307.5" y="64.2">LEDGE</text>
<text x="349.6" y="62.3">STRIPPING STRENGTH</text>
<text x="395.5" y="62.3">- M20</text>
<text x="110" y="67">100</text>
<text x="122.7" y="67">T8@200mm C/C</text>
<text x="158.3" y="67">320</text>
<text x="178" y="70.3">N12</text>
<text x="290.7" y="69.3">100</text>
<text x="296.4" y="69.3">100</text>
<text x="346.7" y="69.9">COVER</text>
<text x="110.6" y="75">150</text>
<text x="117" y="75">327</text>
<text x="127.9" y="75">600</text>
<text x="142.9" y="75">600</text>
<text x="153.8" y="75">327</text>
<text x="160.8" y="75">150</text>
<text x="285.5" y="76.7">420</text>
<text x="293.3" y="76.7">200</text>
<text x="307.5" y="72.5">N1</text>
<text x="351.8" y="76.8">WALL</text>
<text x="397.8" y="76.8">- 30mm</text>
<text x="178" y="78.3">N15</text>
<text x="290.9" y="83.8">100</text>
<text x="296.9" y="83.8">100</text>
<text x="307.5" y="79.9">N12</text>
<text x="351.8" y="83.5">CORBEL</text>
<text x="397.8" y="83.5">- 25mm</text>
<text x="307.5" y="87">N15</text>
<text x="349.6" y="91.6">ALL DIMENSIONS ARE IN MM</text>
<text x="53" y="103.7" transform="rotate(-90 53 103.7)">N2/N3</text>
<text x="65" y="107.3" transform="rotate(-90 65 107.3)">1020</text>
<text x="73" y="107.3" transform="rotate(-90 73 107.3)">1020</text>
<text x="84.3" y="103.7" transform="rotate(-90 84.3 103.7)">SHEARKEY</text>
<text x="92.3" y="103.7" transform="rotate(-90 92.3 103.7)">N11</text>
<text x="186.6" y="103.7" transform="rotate(-90 186.6 103.7)">N11</text>
<text x="194.6" y="103.7" transform="rotate(-90 194.6 103.7)">SHEARKEY</text>
<text x="264.7" y="107.7" transform="rotate(-90 264.7 107.7)">N2</text>
<text x="277.5" y="107.3" transform="rotate(-90 277.5 107.3)">1020</text>
<text x="346.7" y="102.5">LEGENDS:</text>
<text x="349.6" y="110.8">ERECTION MARK</text>
<text x="384.3" y="110.8">-</text>
<text x="57.8" y="119.3" transform="rotate(-90 57.8 119.3)">74</text>
<text x="269.5" y="119.3" transform="rotate(-90 269.5 119.3)">74</text>
<text x="349.6" y="119.1">MOULD FACE</text>
<text x="384.2" y="119.1">-</text>
<text x="399.1" y="119.7">MF</text>
<text x="41.8" y="124.2" transform="rotate(-90 41.8 124.2)">390</text>
<text x="81" y="121.8" transform="rotate(-90 81 121.8)">200</text>
<text x="89" y="120.3" transform="rotate(-90 89 120.3)">100</text>
<text x="183.4" y="120.3" transform="rotate(-90 183.4 120.3)">100</text>
<text x="191.4" y="121.8" transform="rotate(-90 191.4 121.8)">200</text>
<text x="204.9" y="125">MEZANNINE</text>
<text x="253.5" y="124.2" transform="rotate(-90 253.5 124.2)">390</text>
<text x="49.8" y="128.4" transform="rotate(-90 49.8 128.4)">730</text>
<text x="81" y="130.9" transform="rotate(-90 81 130.9)">523</text>
<text x="191.4" y="130.9" transform="rotate(-90 191.4 130.9)">523</text>
<text x="204.9" y="129">LEVEL</text>
<text x="261.5" y="128.4" transform="rotate(-90 261.5 128.4)">730</text>
<text x="41.8" y="132.2" transform="rotate(-90 41.8 132.2)">250</text>
<text x="73" y="132.5" transform="rotate(-90 73 132.5)">1000</text>
<text x="253.5" y="132.2" transform="rotate(-90 253.5 132.2)">250</text>
<text x="277.5" y="132.5" transform="rotate(-90 277.5 132.5)">1000</text>
<text x="33.8" y="145.3" transform="rotate(-90 33.8 145.3)">2021</text>
<text x="81" y="144.9" transform="rotate(-90 81 144.9)">600</text>
<text x="191.4" y="144.9" transform="rotate(-90 191.4 144.9)">600</text>
<text x="49.8" y="154.5" transform="rotate(-90 49.8 154.5)">1300</text>
<text x="261.5" y="154.5" transform="rotate(-90 261.5 154.5)">1300</text>
<text x="25.8" y="157.6" transform="rotate(-90 25.8 157.6)">3010</text>
<text x="81" y="159.9" transform="rotate(-90 81 159.9)">600</text>
<text x="191.4" y="159.9" transform="rotate(-90 191.4 159.9)">600</text>
<text x="346.8" y="160.9">CONTRACTOR -:</text>
<text x="33.8" y="165.9" transform="rotate(-90 33.8 165.9)">19</text>
<text x="359.3" y="167.3">VME Precast Products</text>
<text x="33.8" y="173.1" transform="rotate(-90 33.8 173.1)">38</text>
<text x="81" y="174.9" transform="rotate(-90 81 174.9)">600</text>
<text x="191.4" y="174.9" transform="rotate(-90 191.4 174.9)">600</text>
<text x="17.8" y="184" transform="rotate(-90 17.8 184)">5095</text>
<text x="49.8" y="183.7" transform="rotate(-90 49.8 183.7)">1035</text>
<text x="65" y="183.6" transform="rotate(-90 65 183.6)">5065</text>
<text x="199.4" y="184.5" transform="rotate(-90 199.4 184.5)">5055</text>
<text x="245.5" y="184" transform="rotate(-90 245.5 184)">5095</text>
<text x="261.5" y="183.7" transform="rotate(-90 261.5 183.7)">1035</text>
<text x="301.5" y="180.6">MF</text>
<text x="25.8" y="190.8" transform="rotate(-90 25.8 190.8)">24</text>
<text x="81" y="189.9" transform="rotate(-90 81 189.9)">600</text>
<text x="191.4" y="189.9" transform="rotate(-90 191.4 189.9)">600</text>
<text x="346.8" y="190.7">STRUCTURAL CONSULTANT -:</text>
<text x="25.8" y="196.1" transform="rotate(-90 25.8 196.1)">6</text>
<text x="89" y="193" transform="rotate(-90 89 193)">T8@200mm C/C</text>
<text x="183.4" y="193" transform="rotate(-90 183.4 193)">T8@200mm C/C</text>
<text x="357.7" y="197.1">ES STRUCTURAL CONSULTANT</text>
<text x="33.8" y="209.7" transform="rotate(-90 33.8 209.7)">3017</text>
<text x="81" y="204.9" transform="rotate(-90 81 204.9)">600</text>
<text x="191.4" y="204.9" transform="rotate(-90 191.4 204.9)">600</text>
<text x="49.8" y="212.9" transform="rotate(-90 49.8 212.9)">1300</text>
<text x="261.5" y="212.9" transform="rotate(-90 261.5 212.9)">1300</text>
<text x="81" y="219.9" transform="rotate(-90 81 219.9)">600</text>
<text x="95.4" y="219.6" transform="rotate(-90 95.4 219.6)">150</text>
<text x="191.4" y="219.9" transform="rotate(-90 191.4 219.9)">600</text>
<text x="277.5" y="219.6" transform="rotate(-90 277.5 219.6)">150</text>
<text x="25.8" y="222" transform="rotate(-90 25.8 222)">2055</text>
<text x="81" y="234" transform="rotate(-90 81 234)">523</text>
<text x="191.4" y="234" transform="rotate(-90 191.4 234)">523</text>
<text x="49.8" y="237.6" transform="rotate(-90 49.8 237.6)">730</text>
<text x="95.4" y="234.9" transform="rotate(-90 95.4 234.9)">1000</text>
<text x="261.5" y="237.6" transform="rotate(-90 261.5 237.6)">730</text>
<text x="277.5" y="234.9" transform="rotate(-90 277.5 234.9)">1000</text>
<text x="65" y="245.4" transform="rotate(-90 65 245.4)">30</text>
<text x="81" y="243.6" transform="rotate(-90 81 243.6)">250</text>
<text x="89" y="245.2" transform="rotate(-90 89 245.2)">100</text>
<text x="102.5" y="245.5" transform="rotate(-90 102.5 245.5)">25</text>
<text x="183.4" y="245.2" transform="rotate(-90 183.4 245.2)">100</text>
<text x="191.4" y="243.6" transform="rotate(-90 191.4 243.6)">250</text>
<text x="285.1" y="245.5" transform="rotate(-90 285.1 245.5)">25</text>
<text x="199.4" y="248.3" transform="rotate(-90 199.4 248.3)">145</text>
<text x="290.3" y="250">100</text>
<text x="296.8" y="250">100</text>
<text x="211.7" y="252.8">EGL</text>
<text x="307.5" y="253.2">N4/SHEARKEY</text>
<text x="346" y="254.5">DRAWING TITLE</text>
<text x="374.6" y="254.5">-:</text>
<text x="110.6" y="258.2">150</text>
<text x="116.3" y="258.2">328</text>
<text x="127.9" y="258.2">600</text>
<text x="142.9" y="258.2">600</text>
<text x="154.5" y="258.2">328</text>
<text x="160.8" y="258.2">150</text>
<text x="176.6" y="261.4">N4/SHEARKEY</text>
<text x="404.6" y="288.4">GF</text>
</g>
<g font-size="3.4">
<text x="211.4" y="115.2">4000</text>
<text x="210.4" y="245.3">-1200</text>
<text x="405.1" y="276.9">A3</text>
</g>
<g font-size="3.2">
<text x="348.5" y="260.9">PW-GF-07-MOULD DRAWING</text>
<text x="405.5" y="282.4">1</text>
</g>
<g font-size="3">
<text x="359.3" y="172.9">Arihant Esta, 2g2, 2</text>
<text x="388.8" y="172.9">floor,</text>
<text x="359.3" y="176.2">No.370, Church Road, Mogappair East,</text>
<text x="359.3" y="179.5">Chennai-600037.</text>
<text x="359.3" y="182.8">Tel:+91- 98400 - 41400 / 90802 - 22066</text>
<text x="357.7" y="201.1">B167, 12th cross street, Jawahar Nagar,</text>
<text x="357.7" y="204.4">Palayamkottai, Tirunelveli-627007</text>
<text x="357.7" y="207.8">Cell No: +91 9865803764</text>
<text x="345.1" y="270.9">JOB NO. :</text>
<text x="360.7" y="271.1">ESP24075</text>
<text x="384.8" y="271.4">DRAWN BY:-</text>
<text x="404.8" y="271.4">AR</text>
<text x="345.1" y="276.8">ELEMENT NO. :</text>
<text x="367.7" y="276.8">PW-GF-07</text>
<text x="384.8" y="276.8">SHEET SIZE:-</text>
<text x="345.1" y="282.4">DWG. NO. :</text>
<text x="345.1" y="287.7">SCALE :</text>
<text x="359.7" y="287.7">1 : 40</text>
<text x="361.9" y="282.4">PW-GF-07(M1)</text>
<text x="384.8" y="282.4">REV.NO:-</text>
<text x="384.8" y="288">LEVEL. :</text>
</g>
<g font-size="2.8">
<text x="155.4" y="87.1">1</text>
<text x="171.7" y="113.9">3</text>
<text x="171.7" y="221.5">2</text>
<text x="129.9" y="275.4">1 : 40</text>
<text x="288.7" y="275.4">1 : 40</text>
</g>
<g font-size="2.5">
<text x="347.4" y="232">1</text>
<text x="353.6" y="232">26-05-25</text>
<text x="372" y="232">FOR APPROVAL</text>
<text x="345.9" y="238.6">Rev</text>
<text x="347.4" y="235.3">0</text>
<text x="353.6" y="235.3">22-04-25</text>
<text x="355.9" y="238.6">Date</text>
<text x="372" y="235.3">FOR APPROVAL</text>
<text x="375.3" y="238.6">Description</text>
<text x="398.2" y="238.6">Chkd</text>
<text x="406" y="238.6">Appd.</text>
<text x="366" y="245.4">REVISION SCHEDULE</text>
</g>
<g font-size="2.1">
<text x="399.5" y="232">PK</text>
<text x="407" y="232">PRC</text>
<text x="399.5" y="235.2">PK</text>
<text x="407" y="235.2">PRC</text>
</g>
<text font-size="2" x="385.7" y="172">nd</text>
</svg>
